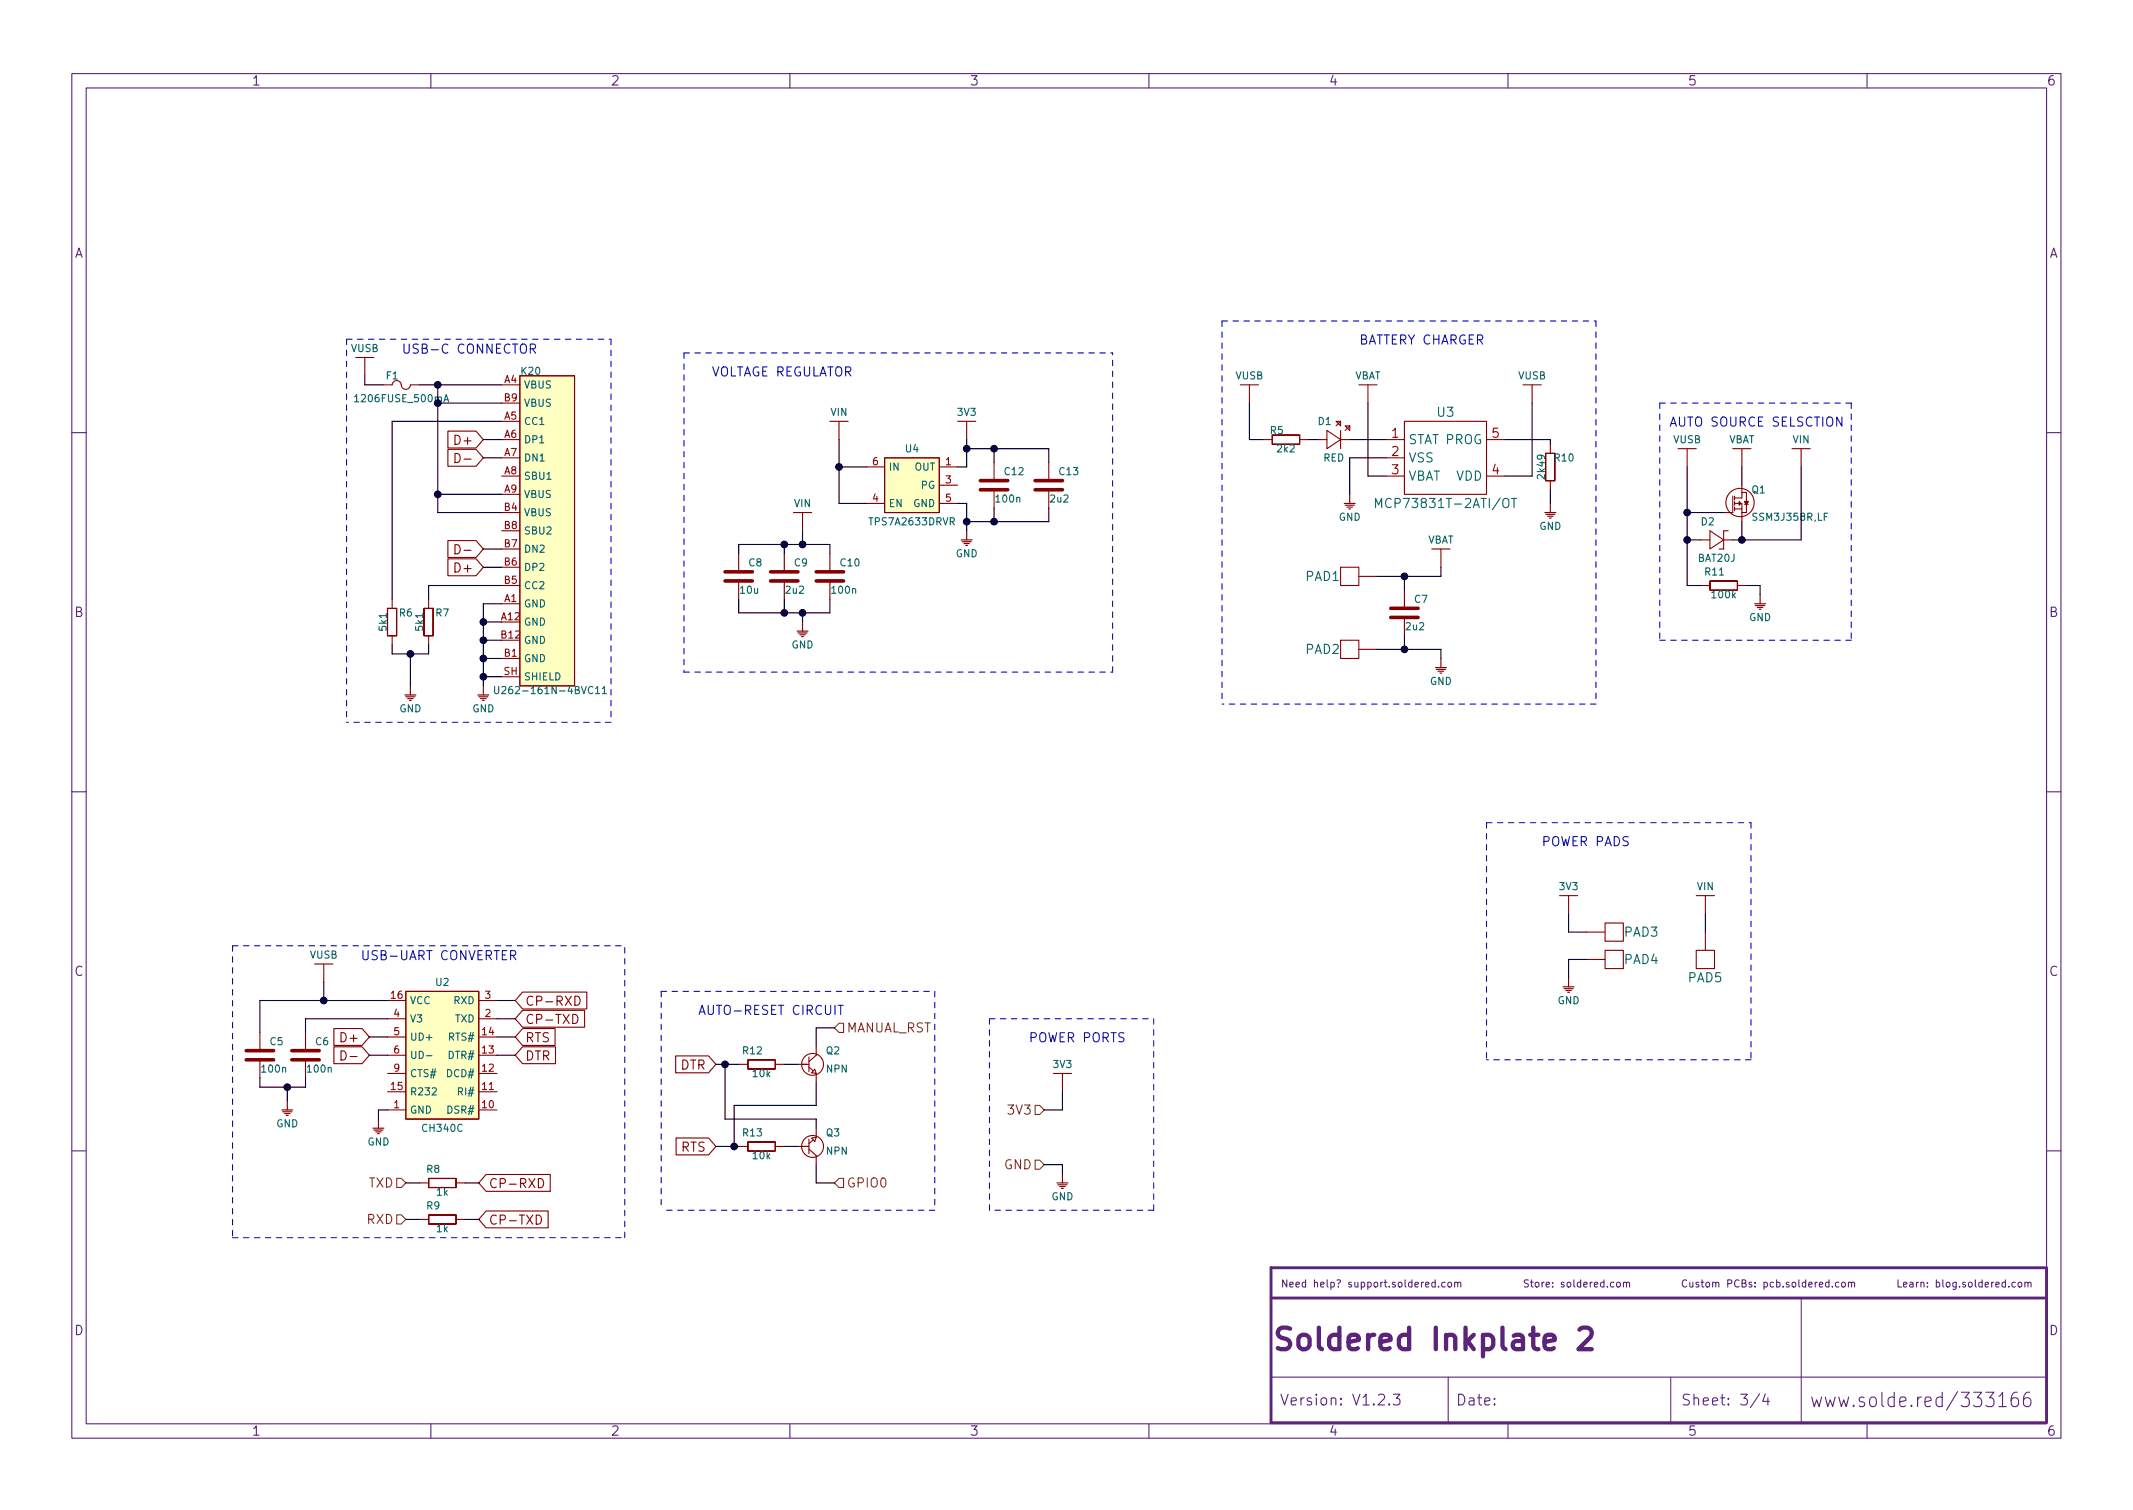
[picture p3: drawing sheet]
<svg xmlns="http://www.w3.org/2000/svg" width="297mm" height="210mm" viewBox="0 0 297 210" stroke-linecap="round" stroke-linejoin="round" font-family="sans-serif">
<g fill="none" stroke="#5b2379" stroke-width=".15">
<path d="M10 10.2h277v190.1h-277zM12 12.2h273v186.1h-273zM60 10.2v2M110 10.2v2M160 10.2v2M210 10.2v2M260 10.2v2M10 60.2h2M285 60.2h2M10 110.2h2M285 110.2h2M10 160.2h2"/>
<path d="M199.9 178.6l-.3-.1-.2 .2 .1 .5h.4M199.9 178.2v1M200.3 179.1v.1M201.2 178.6l-.2-.1-.2 .2 .1 .5h.3M201.7 178.6l.3-.1 .1 .2v.3l-.1 .2h-.3l-.1-.2zM202.6 178.6l.1-.1 .3 .1v.6M202.6 178.5v.7M203 178.7l.1-.2 .3 .1v.6M225.2 178.6l.1-.1 .3 .1v.4v.2h-.3l-.1-.1zM226.1 178.6l.1-.1 .3 .1v.6M226.1 178.5v.7M226.5 178.7l.1-.2 .3 .1v.6"/>
<path d="M234.9 178.3a.47 .47 0 0 0-.7 .3 .47 .47 0 0 0 .5 .6l.2-.1M235.3 178.5l.1 .7h.2l.1-.1M235.7 178.5v.7M236.6 178.6l-.3-.1-.1 .2v.1l.4 .1v.3h-.4M236.9 178.5h.4M237 178.2v.9l.3 .1M237.6 178.6l.3-.1 .2 .2v.3l-.2 .2h-.3v-.2zM238.5 178.6l.1-.1 .3 .1v.6M238.5 178.5v.7M238.9 178.7l.2-.2 .2 .1 .1 .6M240.6 178.7h.5l.1-.2-.1-.2-.5-.1v1M242.2 178.3a.47 .47 0 0 0-.7 .3 .47 .47 0 0 0 .5 .6l.2-.1"/>
<path d="M242.6 178.7l.4-.1 .1-.1v-.2l-.5-.1v1h.4l.1-.1 .1-.2-.3-.2M243.9 178.6l-.2-.1-.1 .2v.1l.3 .1v.3h-.3M244.4 179.1v.1M244.4 178.6v.1M245.6 178.6l.3-.1 .2 .2-.1 .5h-.4M245.6 178.5v1M247 178.6l-.3-.1-.2 .2 .1 .5h.4M247.4 178.6l.3-.1 .2 .2-.1 .5h-.4M247.4 178.2v1M248.3 179.1v.1M249.1 178.6l-.2-.1-.2 .2 .1 .1 .3 .1v.3h-.4M249.6 178.6l.3-.1 .2 .2v.3l-.2 .2h-.3v-.2z"/>
<path d="M250.5 178.2v.9l.1 .1M251.5 178.6l-.3-.1-.2 .2 .1 .5h.4M251.5 178.2v1M251.9 178.9l.5-.1-.1-.2-.3-.1-.1 .2v.5h.4M252.8 178.5v.7M253.1 178.5l-.3 .2M253.4 178.9l.4-.1v-.2l-.3-.1-.1 .2v.5h.4M254.7 178.6l-.3-.1-.2 .2 .1 .5h.4M254.7 178.2v1M255.2 179.1v.1M256.1 178.6l-.3-.1-.2 .2 .1 .5h.4M256.5 178.6l.1-.1 .3 .1 .1 .4-.1 .2h-.3l-.1-.1z"/>
<path d="M257.4 178.6l.2-.1 .2 .1v.6M257.4 178.5v.7M257.8 178.7l.2-.2 .2 .1 .1 .6M280.6 178.6l-.2-.1-.2 .2 .1 .5h.3M281.1 178.6l.1-.1 .3 .1 .1 .4-.1 .2h-.3l-.1-.1zM282 178.6l.1-.1 .3 .1v.6M282 178.5v.7M282.4 178.7l.2-.2 .2 .1v.6M285 160.2h2M60 198.3v2M110 198.3v2M160 198.3v2"/>
<path d="M177 191.8h108M193.5 195.5v.1h-.1l.1-.1v.1M194 194.1h1l-.5 .6a.41 .41 0 0 1 .5 .3v.3l-.2 .3h-.6l-.2-.1M201.7 191.8v6.5M210 198.3v2M232.7 191.8v6.5M245.1 194.1l-1.3 1.9M245.8 194.1l-.3 1h.9M246.2 194.6v1M250.8 180.7v17.6M260 198.3v2M270.5 194.6l-.5-.1-.4 .4v.6l.2 .3 .2 .1 .5-.1"/>
<path d="M270.5 193.9v2M272.6 193.8l-1.5 2.5M282.6 193.9a.74 .74 0 0 0-.8 .8v.8l.2 .3 .5 .1 .2-.2 .1-.7-.2-.3-.5-.1-.3 .4"/>
</g>
<path d="M219.9 185.2l.5-.3h.7a.81 .81 0 0 1 .4 1.3l-1.7 1.7h1.9" fill="none" stroke="#5b2379" stroke-width=".6"/>
<path d="M284.8 176.5h-107.8v21.6h107.9M285 176.5v21.6M177 180.7h108" fill="none" stroke="#5b2379" stroke-width=".4"/>
<g fill="none" stroke="#840000" stroke-width=".15">
<path d="M49.5 49.8h2.6M50.8 49.8v2.5M53.3 53.6h1.3a.67 .67 0 0 1 .8-.6 .67 .67 0 0 1 .5 .8 .64 .64 0 0 0 .7 .4 .64 .64 0 0 0 .5-.6h1.3M69.8 53.6h2.6M69.8 58.7h2.6M69.8 56.1h2.6M72.4 52.3h7.6v43.2h-7.6zM115.6 58.7h2.5M116.8 58.7v2.5M133.3 58.7h2.6M134.6 58.7v2.5M172.7 53.6h2.6"/>
<path d="M174 53.6v2.5M184.8 59.9l1.9 1.3-1.9 1.3zM186.1 58.7h.6v.6zM186.7 58.7l-.6 .6M186.7 59.9v2.6M187.3 59.3h.7v.6zM188 59.3l-.7 .6M189.2 53.6h2.6M190.5 53.6v2.5M195.6 58.7h11.4v10.1h-11.4zM212.1 53.6h2.5M213.4 53.6v2.5"/>
<path d="M62.4 60h3.9l1 1.2-1 1.2h-3.9zM62.4 62.6h3.9l1 1.1-1 1.2h-3.9zM62.4 75.3h3.9l1 1.1-1 1.2h-3.9zM62.4 77.8h3.9l1 1.2-1 1.2h-3.9zM63.4 63.1a.64 .64 0 0 1 .7 .7 .64 .64 0 0 1-.7 .6zM63.4 75.8a.64 .64 0 0 1 .7 .7 .64 .64 0 0 1-.7 .6zM64.6 63.9h1M64.6 76.6h1M69.8 71.4h2.6M69.8 76.4h2.6M69.8 61.2h2.6M69.8 63.7h2.6"/>
<path d="M69.8 66.3h2.6M69.8 68.8h2.6M69.8 79h2.6M69.8 73.9h2.6M102.9 77.1v2.5M109.2 77.1v2.5M110.5 71.4h2.5M111.8 71.4v2.5M115.6 77.1v2.5M120.6 65h2.6M120.6 70.1h2.6M123.2 63.7h7.6v7.7h-7.6z"/>
<path d="M130.8 65h2.5M130.8 67.6h2.5M130.8 70.1h2.5M138.4 64.4v2.5M138.4 68.2v2.5M146 64.4v2.5M146 68.2v2.5M175.9 61.2h1.3M177.2 61.8l3.8 .1zM177.2 60.6v1.2zM177.2 60.6h3.8zM181 60.6v1.2z"/>
<path d="M181 61.2h1.2M183.5 61.2h1.3M186.7 79h2.5v2.5h-2.5zM186.7 61.2h1.3M193 61.2h2.6M193 63.7h2.6M193 66.3h2.6M199.4 76.4h2.5M200.7 76.4v2.6M207 61.2h2.5M207 66.3h2.5M215.2 63.1l.1 3.8z"/>
<path d="M215.3 63.1h1.2zM215.3 66.9h1.2zM215.9 61.8v1.3M215.9 66.9v1.3M216.5 63.1v3.8zM233.7 62.5h2.5M234.9 62.5v2.5M236.9 75.2h1.2M238.1 73.9l1.9 1.3-1.9 1.2zM240 75.2h1.3M240.7 73.9h-.7v2.5h-.6M241.3 69.1v2.3h-1.3"/>
<path d="M241.3 62.5h2.5M241.6 70.1h1v.8M241.6 69.1v.5M241.6 69.8v.6M241.6 70.6v.5M241.6 70.9h1M242.2 69.8l.2 .3-.2 .3zM242.6 68.6h.6v2.8h-.6M242.6 62.5v2.5M242.6 67.6v1.7h-1M242.6 70.9v1.7M243 70.2h.5"/>
<path d="M249.6 62.5h2.5M250.8 62.5v2.5M53.9 84.7l.1 3.8zM54 84.7h1.2zM54 88.5h1.2zM54.6 83.4v1.3M54.6 88.5v1.3M55.2 84.7v3.8zM59 84.7l.1 3.8zM59.1 84.7h1.2zM59.1 88.5h1.2zM59.7 83.4v1.3"/>
<path d="M59.7 88.5v1.3M60.3 84.7v3.8zM69.8 84.1h2.6M69.8 86.6h2.6M69.8 91.7h2.6M69.8 89.1h2.6M69.8 81.5h2.6M69.8 94.2h2.6M102.9 80.9v2.5M109.2 80.9v2.5M115.6 80.9v2.5M186.7 89.1h2.5v2.6h-2.5z"/>
<path d="M189.2 80.3h2.6M189.2 90.4h2.6M195.6 82.2v2.5M195.6 86v2.5M236.9 81.5h1.2M238.1 82.2h3.8zM238.1 80.9l.1 1.3zM238.1 80.9h3.8zM241.9 80.9l.1 1.3zM241.9 81.5h1.3M43.8 134.2h2.6M45.1 134.2v2.6"/>
<path d="M54 139.3h2.5M56.5 138h10.2v17.8h-10.2zM66.7 139.3h2.5M72.8 138.1h8.9v2.4h-8.9l-1-1.2zM80.1 138.7a.64 .64 0 0 1 .7 .6 .64 .64 0 0 1-.7 .7zM217.2 124.7h2.5M218.4 124.7v2.5M221 129.8h2.5M221 133.6h2.5M223.5 128.5h2.6v2.6h-2.6zM223.5 132.3h2.6v2.6h-2.6zM236.2 132.3h2.6v2.6h-2.6z"/>
<path d="M236.2 124.7h2.6M237.5 124.7v2.5M237.5 129.8v2.5M36.2 143.8v2.5M36.2 147.6v2.5M42.5 143.8v2.5M42.5 147.6v2.5M46.5 143.2h3.9l1 1.2-1 1.2h-3.9zM46.5 145.8h3.9l1 1.1-1 1.2h-3.9zM47.5 146.3a.64 .64 0 0 1 .7 .7 .64 .64 0 0 1-.7 .6zM48.8 147.1h.9M54 154.6h2.5"/>
<path d="M54 152h2.5M54 149.5h2.5M54 146.9h2.5M54 144.4h2.5M54 141.9h2.5M66.7 154.6h2.5M66.7 152h2.5M66.7 149.5h2.5M66.7 146.9h2.5M66.7 144.4h2.5M66.7 141.9h2.5M72.8 140.7h8.6v2.3h-8.6l-1-1.1z"/>
<path d="M72.8 145.8h4.6v2.3h-4.6l-1-1.2zM72.8 143.2h4.5v2.4h-4.5l-1-1.2zM79.8 141.2a.64 .64 0 0 1 .7 .7 .64 .64 0 0 1-.7 .6zM94.1 147h4.6l1 1.2-1 1.2h-4.6zM94.2 158.5h4.5l1 1.1-1 1.2h-4.5zM102.9 159.6h1.2M102.9 148.2h1.2M104.1 159l.1 1.3zM104.1 159h3.8zM104.1 148.8l3.8 .1zM104.1 147.6l.1 1.2zM104.1 147.6h3.8z"/>
<path d="M107.9 159l.1 1.3zM107.9 147.6l.1 1.2zM107.9 159.6h1.3M107.9 148.2h1.3M111.1 159.6h1.5M111.1 148.2h1.5M112.6 147.2v2M112.6 158.6v2M112.6 148.6l.7 .5M113.1 158.5l.6-.1-.2 .6zM113.3 158.7l-.7 .6M113.5 148.9l.2 .6-.6-.1z"/>
<path d="M113.7 145.7v1.2l-1.1 .9M113.7 149.5v1.2M113.7 157.1v1.3M146.7 149.5h2.5M148 149.5v2.5M58.4 169.8h1.3M58.4 164.7h1.3M59.7 170.4l3.8 .1zM59.7 169.2v1.2zM59.7 169.2h3.8zM59.7 165.3l3.8 .1zM59.7 164.1v1.2z"/>
<path d="M59.7 164.1h3.8zM63.5 169.2v1.2zM63.5 164.1v1.2zM63.5 169.8h1.3M63.5 164.7h1.3M67.7 168.6h8.6v2.4h-8.6l-1-1.2zM67.7 163.5h8.9v2.4h-8.9l-1-1.2zM74.7 169.2a.64 .64 0 0 1 .7 .6 .64 .64 0 0 1-.7 .7zM75 164.1a.64 .64 0 0 1 .7 .6 .64 .64 0 0 1-.7 .7zM104.1 160.3h3.8zM112.6 160l1.1 .9v1.3"/>
<circle cx="242.3" cy="70" r="1.97"/>
<circle cx="113.2" cy="159.6" r="1.52"/>
<circle cx="113.2" cy="148.2" r="1.52"/>
</g>
<g fill="none" stroke="#840000" stroke-width=".5">
<path d="M101 79.6h3.8M107.3 79.6h3.8M113.7 79.6h3.8M136.5 68.2h3.8M136.5 66.9h3.8M144.1 68.2h3.9M144.1 66.9h3.9M101 80.9h3.8M107.3 80.9h3.8M113.7 80.9h3.8M193.7 86h3.8M193.7 84.7h3.8"/>
<path d="M34.3 147.6h3.8M34.3 146.3h3.8M40.6 147.6h3.8M40.6 146.3h3.8"/>
</g>
<g fill="none" stroke="#840000" stroke-width=".16">
<path d="M133.9 75.2h1.5M134 75.4h1.3M134.2 75.7h.8M134.5 75.9h.2M134.6 73.9v1.3M187.2 70.1h1.5M187.3 70.4h1.3M187.6 70.6h.7M187.8 70.9h.3M188 68.8v1.3M215.1 71.4h1.6M215.3 71.6h1.2"/>
<path d="M215.5 71.9h.8M215.8 72.1h.2M215.9 70.1v1.3M56.4 96.8h1.5M56.5 97h1.3M56.8 97.3h.7M57 97.5h.3M57.1 95.5v1.3M66.5 96.8h1.6M66.7 97h1.2M66.9 97.3h.8M67.2 97.5h.2"/>
<path d="M67.3 95.5v1.3M111 87.9h1.5M111.1 88.1h1.3M111.4 88.4h.7M111.6 88.6h.3M111.8 86.6v1.3M199.9 93h1.5M200 93.2h1.3M200.3 93.5h.7M200.5 93.7h.3M200.7 91.7v1.3M244.3 84.1h1.6"/>
<path d="M244.5 84.3h1.2M244.7 84.6h.8M245 84.8h.2M245.1 82.8v1.3M217.7 137.4h1.5M217.8 137.7h1.3M218.1 137.9h.7M218.3 138.2h.3M218.4 136.1v1.3M39.2 154.6h1.6M39.4 154.8h1.2M39.6 155.1h.8"/>
<path d="M39.9 155.3h.2M40 153.3v1.3M51.9 157.1h1.6M52.1 157.3h1.2M52.3 157.6h.8M52.6 157.9h.2M52.7 155.8v1.3M147.2 164.7h1.5M147.3 165h1.3M147.6 165.2h.7M147.8 165.5h.3M148 163.4v1.3"/>
</g>
<g fill="#ffffc2" stroke="#ffffc2" stroke-width=".14">
<path d="M72.4 52.3h7.6v43.2h-7.6z"/>
<path d="M56.5 138h10.2v17.8h-10.2z"/>
<path d="M123.2 63.7h7.6v7.7h-7.6z"/>
</g>
<g fill="none" stroke="#006464" stroke-width=".15">
<path d="M49.4 55.2l.3-.3v1M49.4 55.9h.6M61.8 55.9l.3-1 .4 1M61.9 55.7h.5M191.6 70.7v-1.3l.4 .9 .4-.9v1.3M210.5 69.4h.7M210.9 69.4v1.3M68.9 95.6v.8l.2 .2h.2l.2-.2v-.8M69.9 95.7l.4-.1 .2 .3-.7 .7h.7M82.9 95.9l.3-.3v1M82.9 96.6h.6M83.9 95.9l.3-.3v1"/>
<path d="M83.9 96.6h.6M59.4 147h.7"/>
</g>
<path d="M243 69.8h.5l-.3 .4z" fill="none" stroke="#840000" stroke-width=".2"/>
<path d="M116.8 142.5h.7v1.3h-.7l-.6-.7zM144.1 153.9h.7l.6 .7-.6 .6h-.7zM55.2 164.1h.7l.6 .6-.6 .6h-.7zM55.2 169.2h.7l.6 .6-.6 .6h-.7zM116.8 164.1h.7v1.2h-.7l-.6-.6zM144.1 161.5h.7l.6 .7-.6 .6h-.7z" fill="none" stroke="#725600" stroke-width=".15"/>
<path d="M73.9 48.6l.6-.1 .1-.2-.1-.3-.2-.1h-.4v1.3M74.2 48.6l.4 .6M256.5 58.1v1.2l-.7-1.2v1.2M71.1 133h.6l.1-.2v-.3l-.2-.1h-.5v1.2M71.4 133l.4 .6M116.7 140h.7M117.1 140v1.3" fill="none" stroke="#0000c2" stroke-width=".15"/>
<g fill="none" stroke="#0000c2" stroke-width=".15" stroke-dasharray=".8 .8">
<path d="M48.3 47.2v53.4M48.3 47.2h36.8M85.1 47.2v53.4M95.2 49.1h59.7M95.2 49.1v44.5M170.2 44.7v53.3M170.2 44.7h52M222.2 44.7v53.3M231.1 56.1h26.7M231.1 56.1v33M257.8 56.1v33M95.2 93.6h59.7"/>
<path d="M154.9 93.6v-44.5M222.2 98h-52M257.8 89.1h-26.7M85.1 100.6h-36.8M207 114.5h36.8M207 114.5v33.1M243.8 114.5v33.1M32.4 131.7v40.6M32.4 131.7h54.6M92.1 138h38.1M92.1 138v30.5M130.2 138v30.5"/>
<path d="M137.8 141.9h22.9M137.8 141.9v26.6M160.7 141.9v26.6M243.8 147.6h-36.8M32.4 172.3h54.6M87 172.3v-40.6M130.2 168.5h-38.1M160.7 168.5h-22.9"/>
</g>
<g fill="none" stroke="#000" stroke-width=".15">
<path d="M50.8 52.3v1.3h2.5M58.4 53.6h11.4M61 53.6v17.8h8.8M61 56.1h8.8M69.8 58.7h-15.2v24.7M174 56.1v5.1h1.9M190.5 56.1v10.2h2.5M213.4 56.1v10.2h-3.9M61 68.8h8.8M67.3 79h2.5M67.3 61.2h2.5M67.3 63.7h2.5"/>
<path d="M67.3 76.4h2.5M102.9 77.1v-1.3h12.7v1.3M109.2 75.8v1.3M111.8 73.9v1.9M116.8 61.2v8.9h3.8M116.8 65h3.8M133.3 70.1h1.3v3.8M134.6 62.5h11.4v1.9M134.6 61.2v3.8h-1.3M138.4 62.5v1.9M138.4 70.7v1.9M146 70.7v1.9h-11.4"/>
<path d="M182.2 61.2h1.3M188 61.2h5M193 63.7h-5v5.1M200.7 79v1.3h-8.9M209.5 61.2h6.4v.6M215.9 68.2v1.9M234.9 71.4h5.1M234.9 65v16.5h2M234.9 75.2h2M242.6 65v2.6M242.6 72.6v2.6M250.8 65v10.2h-9.5"/>
<path d="M54.6 89.8v1.3h5.1v-1.3M57.1 91.1v4.4M67.3 86.6h2.5M67.3 89.1h2.5M67.3 94.2h2.5M67.3 91.7h2.5M69.8 84.1h-2.5v11.4M69.8 81.5h-10.1v1.9M102.9 83.4v1.9h12.7v-1.9M109.2 83.4v1.9M111.8 85.3v1.3M191.8 90.4h8.9v1.3"/>
<path d="M195.6 80.3v1.9M195.6 88.5v1.9M243.2 81.5h1.9v1.3M45.1 136.8v2.5M54 139.3h-17.8v4.5M69.2 139.3h2.6M218.4 127.2v2.6h2.6M221 133.6h-2.6v2.5M237.5 127.2v2.6M36.2 150.1v1.3h6.3v-1.3M40 151.4v1.9M51.4 144.4h2.6"/>
<path d="M51.4 146.9h2.6M54 154.6h-1.3v1.2M54 141.9h-11.5v1.9M69.2 144.4h2.6M69.2 141.9h2.6M69.2 146.9h2.6M99.7 148.2h3.2M99.7 159.6h3.2M101 148.2v7.6h12.7v1.3M109.2 148.2h1.9M109.2 159.6h1.9M113.7 150.7v3.2h-11.5v5.7"/>
<path d="M116.2 143.1h-2.5v2.6M148 152v2.6h-2.6M56.5 164.7h1.9M56.5 169.8h1.9M64.8 164.7h1.9M64.8 169.8h1.9M113.7 162.2v2.5h2.5M145.4 162.2h2.6v1.2"/>
</g>
<g fill="#000" stroke="#000" stroke-width=".15">
<circle cx="61" cy="53.6" r=".46"/>
<circle cx="61" cy="68.8" r=".46"/>
<circle cx="109.2" cy="75.8" r=".46"/>
<circle cx="111.8" cy="75.8" r=".46"/>
<circle cx="116.8" cy="65" r=".46"/>
<circle cx="134.6" cy="72.6" r=".46"/>
<circle cx="134.6" cy="62.5" r=".46"/>
<circle cx="138.4" cy="72.6" r=".46"/>
<circle cx="138.4" cy="62.5" r=".46"/>
<circle cx="234.9" cy="75.2" r=".46"/>
<circle cx="234.9" cy="71.4" r=".46"/>
<circle cx="242.6" cy="75.2" r=".46"/>
<circle cx="57.1" cy="91.1" r=".46"/>
<circle cx="67.3" cy="94.2" r=".46"/>
<circle cx="67.3" cy="86.6" r=".46"/>
<circle cx="67.3" cy="89.1" r=".46"/>
<circle cx="67.3" cy="91.7" r=".46"/>
<circle cx="109.2" cy="85.3" r=".46"/>
<circle cx="111.8" cy="85.3" r=".46"/>
<circle cx="195.6" cy="80.3" r=".46"/>
<circle cx="195.6" cy="90.4" r=".46"/>
<circle cx="45.1" cy="139.3" r=".46"/>
<circle cx="40" cy="151.4" r=".46"/>
<circle cx="101" cy="148.2" r=".46"/>
<circle cx="102.2" cy="159.6" r=".46"/>
</g>
<text font-size="4.2" fill="#5b2379" x="177" y="188">Soldered Inkplate 2</text>
<g font-size="2.8" fill="#5b2379">
<text x="252" y="196">www.solde.red/</text>
<text x="272.8" y="196">333166</text>
</g>
<g font-size="2.1" fill="#5b2379">
<text x="178.2" y="195.7">Version: V1.2.3</text>
<text x="202.7" y="195.7">Date:</text>
<text x="234" y="195.7">Sheet: 3/4</text>
</g>
<g font-size="1.8" fill="#5b2379">
<text x="35" y="11.9">1</text>
<text x="85" y="11.9">2</text>
<text x="135" y="11.9">3</text>
<text x="185" y="11.9">4</text>
<text x="235" y="11.9">5</text>
<text x="285" y="11.9">6</text>
<text x="10.3" y="35.9">A</text>
<text x="285.3" y="35.9">A</text>
<text x="10.3" y="85.9">B</text>
<text x="285.3" y="85.9">B</text>
<text x="10.3" y="135.9">C</text>
<text x="285.3" y="135.9">C</text>
<text x="10.3" y="185.9">D</text>
<text x="285.3" y="185.9">D</text>
<text x="35" y="199.9">1</text>
<text x="85" y="199.9">2</text>
<text x="135" y="199.9">3</text>
<text x="185" y="199.9">4</text>
<text x="235" y="199.9">5</text>
<text x="285" y="199.9">6</text>
</g>
<g font-size="1.8" fill="#0000c2">
<text x="189.2" y="48">BATTERY CHARGER</text>
<text x="55.9" y="49.2">USB-C CONNECTOR</text>
<text x="99.1" y="52.4">VOLTAGE REGULATOR</text>
<text x="232.4" y="59.4">AUTO SOURCE SELSCTION</text>
<text x="214.6" y="117.8">POWER PADS</text>
<text x="50.2" y="133.7">USB-UART CONVERTER</text>
<text x="97.2" y="141.3">AUTO-RESET CIRCUIT</text>
<text x="143.6" y="145.1">POWER PORTS</text>
</g>
<g font-size="1.8" fill="#006464">
<text x="200.2" y="58">U3</text>
<text x="196.1" y="61.8">STAT PROG</text>
<text x="196.1" y="64.4">VSS</text>
<text x="192.6" y="70.7">MCP73831T-2ATI/OT</text>
<text x="196.1" y="66.9">VBAT</text>
<text x="202.8" y="66.9">VDD</text>
<text x="181.8" y="80.9">PAD1</text>
<text x="181.8" y="91.1">PAD2</text>
<text x="226.2" y="130.4">PAD3</text>
<text x="226.2" y="134.2">PAD4</text>
<text x="235.1" y="136.8">PAD5</text>
</g>
<g font-size="1.8" fill="#840000">
<text x="63.7" y="61.9">D+</text>
<text x="63.7" y="79.7">D+</text>
<text x="73.1" y="142.6">CP-TXD</text>
<text x="73.1" y="140">CP-RXD</text>
<text x="47.8" y="145.1">D+</text>
<text x="73.1" y="147.7">DTR</text>
<text x="73.1" y="145.1">RTS</text>
<text x="94.7" y="148.9">DTR</text>
<text x="94.8" y="160.4">RTS</text>
<text x="68" y="165.4">CP-RXD</text>
<text x="68" y="170.5">CP-TXD</text>
</g>
<g font-size="1.8" fill="#a90000">
<text x="193.8" y="61">1</text>
<text x="193.8" y="63.5">2</text>
<text x="207.8" y="61">5</text>
<text x="193.8" y="66">3</text>
<text x="207.8" y="66">4</text>
</g>
<g font-size="1.8" fill="#725600">
<text x="117.9" y="143.8">MANUAL_RST</text>
<text x="140.6" y="155.2">3V3</text>
<text x="51.3" y="165.3">TXD</text>
<text x="117.9" y="165.3">GPIO0</text>
<text x="139.8" y="162.8">GND</text>
<text x="51.1" y="170.4">RXD</text>
</g>
<g font-size="1.4" fill="#006464">
<text x="48.9" y="49">VUSB</text>
<text x="53.8" y="52.8">F1</text>
<text x="72.6" y="52.2">K20</text>
<text x="172.1" y="52.8">VUSB</text>
<text x="188.6" y="52.8">VBAT</text>
<text x="211.4" y="52.8">VUSB</text>
<text x="72.9" y="54.1">VBUS</text>
<text x="72.9" y="59.2">CC1</text>
<text x="72.9" y="56.6">VBUS</text>
<text x="115.7" y="57.9">VIN</text>
<text x="133.4" y="57.9">3V3</text>
<text x="183.6" y="59.2">D1</text>
<text x="72.9" y="61.7">DP1</text>
<text x="72.9" y="64.2">DN1</text>
<text x="123.7" y="65.5">IN</text>
<text x="126.1" y="63">U4</text>
<text x="127.4" y="65.5">OUT</text>
<text x="176.9" y="60.4">R5</text>
<text x="177.9" y="63">2k2</text>
<text x="184.3" y="64.2">RED</text>
<text x="216.5" y="64.2">R10</text>
<text x="233" y="61.7">VUSB</text>
<text x="240.7" y="61.7">VBAT</text>
<text x="249.7" y="61.7">VIN</text>
<text x="72.9" y="66.8">SBU1</text>
<text x="72.9" y="69.3">VBUS</text>
<text x="72.9" y="71.9">VBUS</text>
<text x="110.6" y="70.6">VIN</text>
<text x="123.7" y="70.6">EN</text>
<text x="127.2" y="70.6">GND</text>
<text x="128.3" y="68.1">PG</text>
<text x="138.8" y="70">100n</text>
<text x="139.9" y="66.2">C12</text>
<text x="146.3" y="70">2u2</text>
<text x="147.6" y="66.2">C13</text>
<text x="215.1" y="66.6" transform="rotate(-90 215.1 66.6)">2k49</text>
<text x="244" y="68.7">Q1</text>
<text x="72.9" y="76.9">DN2</text>
<text x="72.9" y="74.4">SBU2</text>
<text x="121.2" y="73.1">TPS7A2633DRVR</text>
<text x="133.1" y="77.6">GND</text>
<text x="186.4" y="72.5">GND</text>
<text x="198.8" y="75.7">VBAT</text>
<text x="214.4" y="73.8">GND</text>
<text x="236.9" y="73.1">D2</text>
<text x="244.3" y="72.5">SSM3J358R,LF</text>
<text x="72.9" y="82">CC2</text>
<text x="72.9" y="79.5">DP2</text>
<text x="103.1" y="82.7">10u</text>
<text x="104.3" y="78.9">C8</text>
<text x="109.5" y="82.7">2u2</text>
<text x="110.6" y="78.9">C9</text>
<text x="115.9" y="82.7">100n</text>
<text x="117.1" y="78.9">C10</text>
<text x="197" y="83.9">C7</text>
<text x="236.5" y="78.2">BAT20J</text>
<text x="237.5" y="80.1">R11</text>
<text x="238.5" y="83.3">100k</text>
<text x="53.8" y="87.8" transform="rotate(-90 53.8 87.8)">5k1</text>
<text x="55.6" y="85.8">R6</text>
<text x="58.9" y="87.8" transform="rotate(-90 58.9 87.8)">5k1</text>
<text x="60.7" y="85.8">R7</text>
<text x="72.9" y="84.6">GND</text>
<text x="72.9" y="87.1">GND</text>
<text x="72.9" y="89.6">GND</text>
<text x="195.8" y="87.7">2u2</text>
<text x="243.6" y="86.5">GND</text>
<text x="72.9" y="92.2">GND</text>
<text x="72.9" y="94.7">SHIELD</text>
<text x="110.2" y="90.3">GND</text>
<text x="199.1" y="95.4">GND</text>
<text x="55.6" y="99.2">GND</text>
<text x="65.8" y="99.2">GND</text>
<text x="70.2" y="96.6">U262-161N-4BVC11</text>
<text x="217.2" y="123.9">3V3</text>
<text x="236.3" y="123.9">VIN</text>
<text x="43.2" y="133.5">VUSB</text>
<text x="60.7" y="137.3">U2</text>
<text x="57" y="139.8">VCC</text>
<text x="57" y="142.4">V3</text>
<text x="63.2" y="139.8">RXD</text>
<text x="63.4" y="142.4">TXD</text>
<text x="216.9" y="139.8">GND</text>
<text x="36.6" y="149.3">100n</text>
<text x="37.6" y="145.5">C5</text>
<text x="42.9" y="149.3">100n</text>
<text x="44" y="145.5">C6</text>
<text x="57" y="144.9">UD+</text>
<text x="57" y="147.4">UD-</text>
<text x="57" y="150">CTS#</text>
<text x="62.4" y="150">DCD#</text>
<text x="62.5" y="147.4">DTR#</text>
<text x="62.6" y="144.9">RTS#</text>
<text x="103.5" y="146.8">R12</text>
<text x="104.9" y="150">10k</text>
<text x="115.1" y="146.8">Q2</text>
<text x="115.1" y="149.3">NPN</text>
<text x="146.7" y="148.7">3V3</text>
<text x="57" y="155.1">GND</text>
<text x="57" y="152.5">R232</text>
<text x="62.5" y="155.1">DSR#</text>
<text x="64" y="152.5">RI#</text>
<text x="38.5" y="157">GND</text>
<text x="51.2" y="159.5">GND</text>
<text x="58.9" y="157.6">CH340C</text>
<text x="103.5" y="158.2">R13</text>
<text x="104.9" y="161.4">10k</text>
<text x="115.1" y="158.2">Q3</text>
<text x="115.1" y="160.8">NPN</text>
<text x="59.4" y="163.3">R8</text>
<text x="60.8" y="166.5">1k</text>
<text x="146.4" y="167.1">GND</text>
<text x="59.4" y="168.4">R9</text>
<text x="60.8" y="171.6">1k</text>
</g>
<g font-size="1.4" fill="#a90000">
<text x="70.2" y="53.3">A4</text>
<text x="70.2" y="58.4">A5</text>
<text x="70.2" y="55.9">B9</text>
<text x="70.2" y="61">A6</text>
<text x="70.2" y="63.5">A7</text>
<text x="121.5" y="64.8">6</text>
<text x="131.7" y="64.8">1</text>
<text x="70.2" y="66">A8</text>
<text x="70.2" y="68.6">A9</text>
<text x="70.2" y="71.1">B4</text>
<text x="121.5" y="69.8">4</text>
<text x="131.7" y="67.3">3</text>
<text x="131.7" y="69.8">5</text>
<text x="70.2" y="76.2">B7</text>
<text x="70.2" y="73.7">B8</text>
<text x="70.2" y="83.8">A1</text>
<text x="70.2" y="81.3">B5</text>
<text x="70.2" y="78.7">B6</text>
<text x="69.8" y="86.4">A12</text>
<text x="69.8" y="88.9">B12</text>
<text x="70.2" y="94">SH</text>
<text x="70.2" y="91.4">B1</text>
<text x="54.5" y="139.1">16</text>
<text x="54.9" y="141.6">4</text>
<text x="67.6" y="141.6">2</text>
<text x="67.6" y="139.1">3</text>
<text x="54.9" y="144.1">5</text>
<text x="54.9" y="146.7">6</text>
<text x="54.9" y="149.2">9</text>
<text x="67.2" y="149.2">12</text>
<text x="67.2" y="146.7">13</text>
<text x="67.2" y="144.1">14</text>
<text x="54.5" y="151.8">15</text>
<text x="54.9" y="154.3">1</text>
<text x="67.2" y="154.3">10</text>
<text x="67.2" y="151.8">11</text>
</g>
<text font-size="1.4" x="49.8" y="56">1206FUSE_500mA</text>
<g font-size="1.4" fill="#5b2379">
<text x="178.3" y="179.3">Need help? support.soldered.com</text>
<text x="212" y="179.3">Store: soldered.com</text>
<text x="264" y="179.3">Learn: blog.soldered.com</text>
</g>
</svg>
